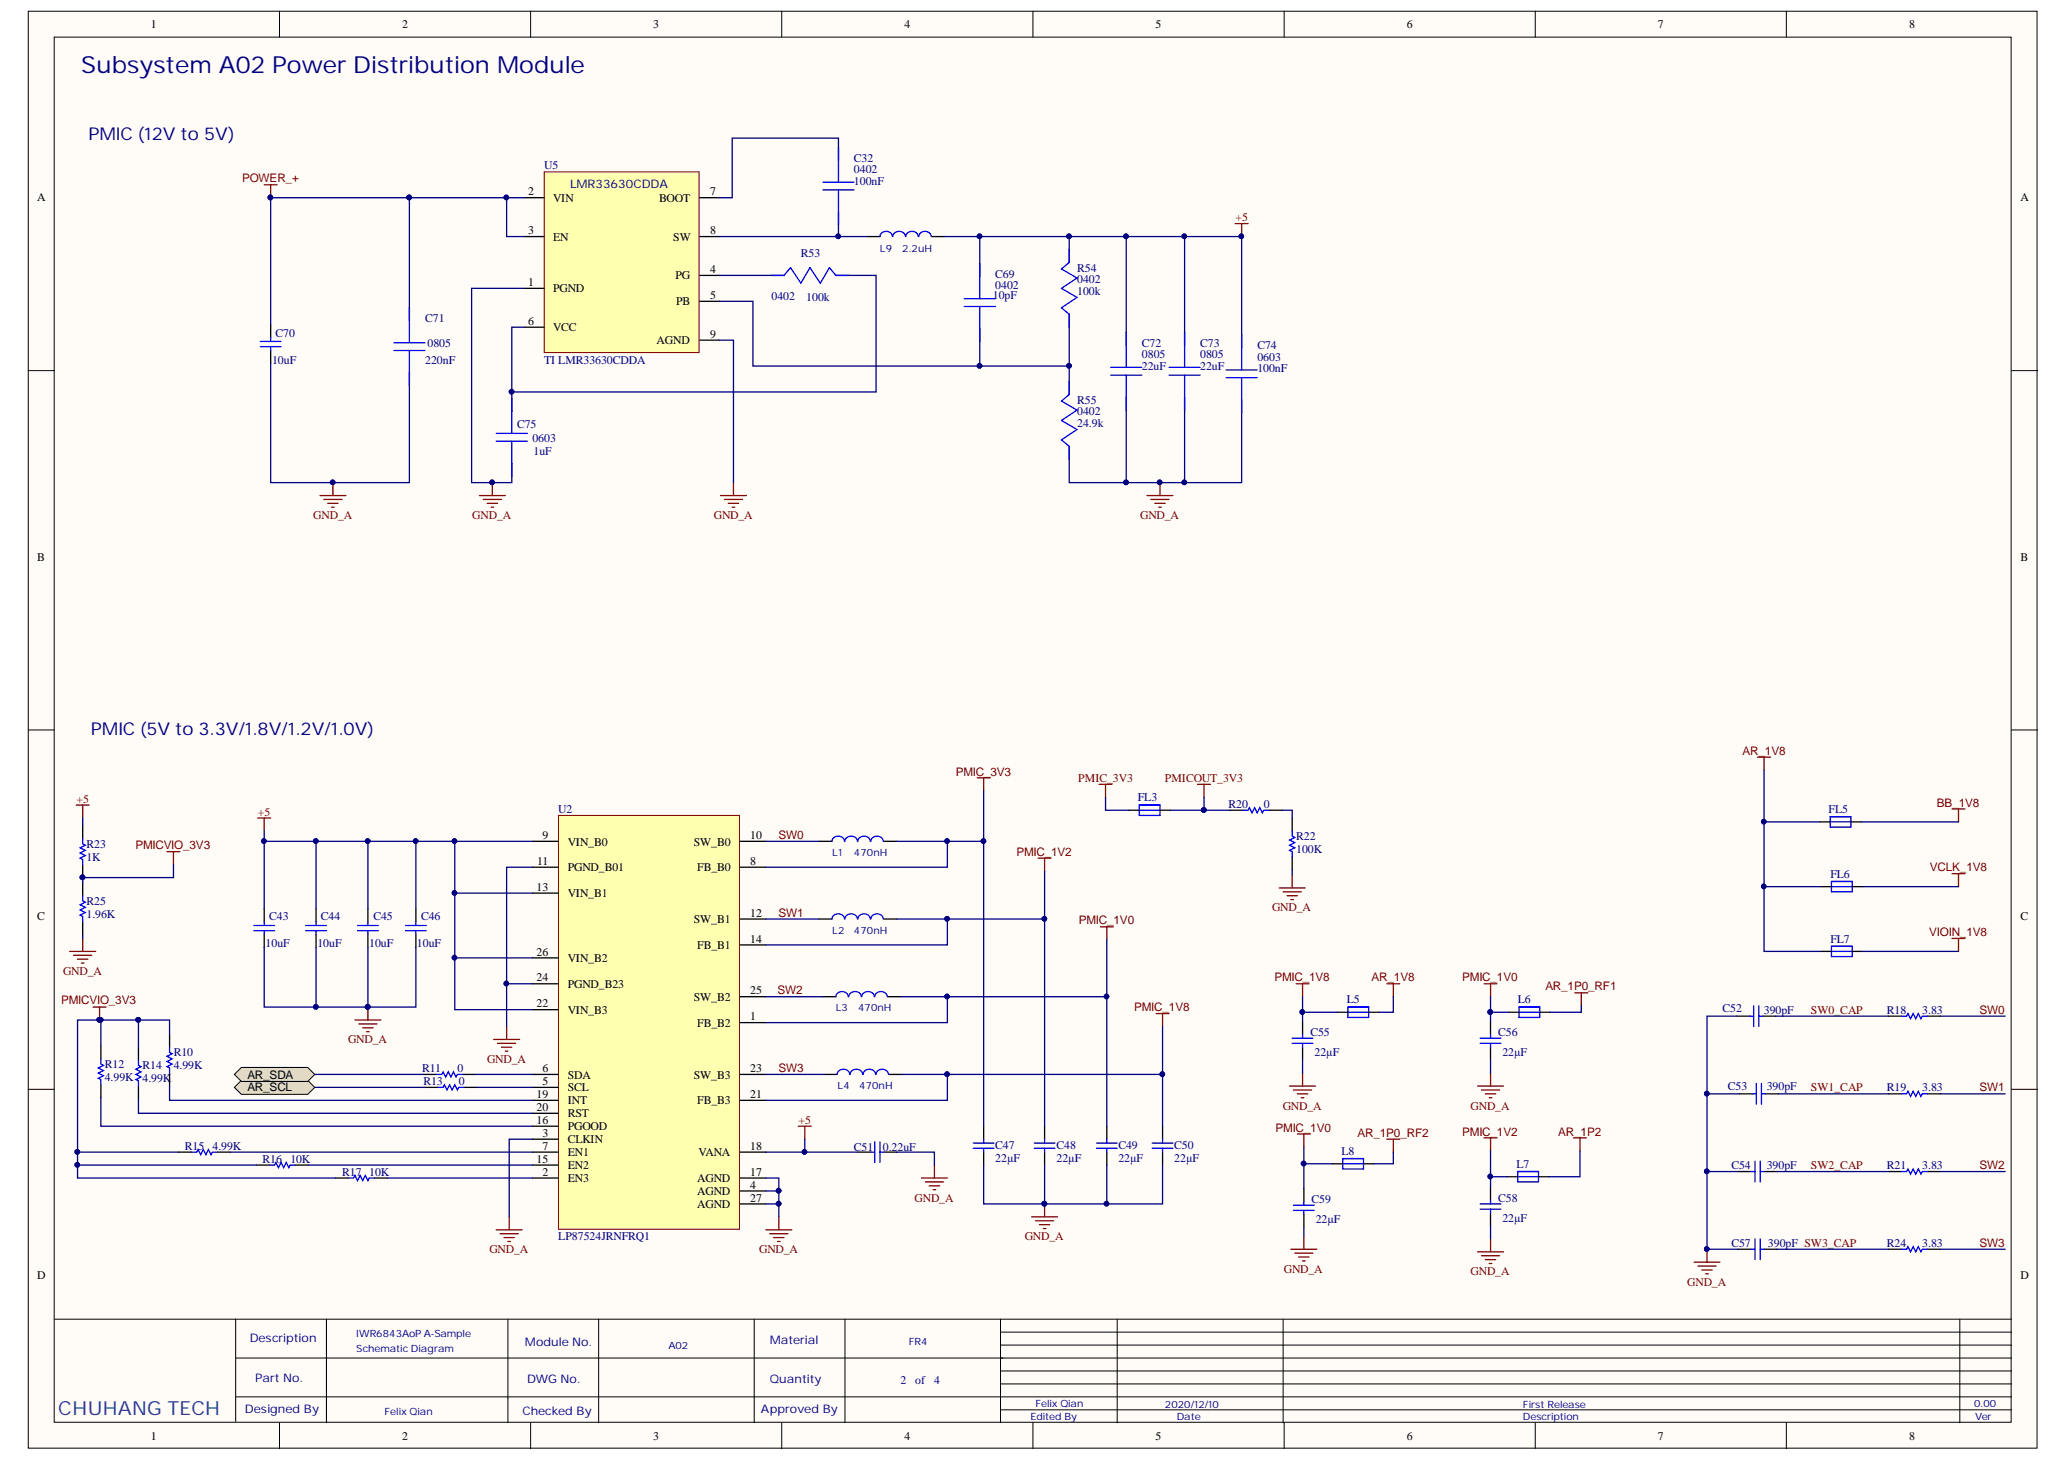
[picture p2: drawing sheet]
<svg xmlns="http://www.w3.org/2000/svg" width="297mm" height="210mm" viewBox="0 0 297 210" stroke-linecap="round" stroke-linejoin="round" font-family="sans-serif">
<g fill="#fffcf8" stroke="#000" stroke-width=".14">
<path d="M4.1 1.6h288.4v206.3h-288.4z"/>
<path d="M7.8 5.3h280.9v198.9h-280.9z"/>
</g>
<g fill="none" stroke="#000" stroke-width=".14">
<path d="M40.1 1.6v3.7M76.2 1.6v3.7M112.2 1.6v3.7M148.3 1.6v3.7M184.4 1.6v3.7M220.4 1.6v3.7M256.5 1.6v3.7M4.1 53.2h3.7M288.8 53.2h3.7M4.1 104.8h3.7M288.8 104.8h3.7M4.1 156.4h3.7"/>
<path d="M288.8 156.4h3.7M7.8 189.4h281M33.8 189.4v14.7M33.8 195h255M46.9 189.4v14.9M72.9 189.4v14.9M85.9 189.4v14.9M108.3 189.4v14.9M121.3 189.4v14.9M143.6 189.4v14.9M143.6 193.1h145.2M143.6 196.8h145.2"/>
<path d="M143.6 198.7h145.2M143.6 191.3h145.2M160.4 189.4v14.9M184.2 189.4v14.9M281.4 189.4v14.9M33.8 200.6h255M40.1 204.3v3.7M76.2 204.3v3.7M112.2 204.3v3.7M143.6 202.4h145.2M148.3 204.3v3.7M184.4 204.3v3.7"/>
<path d="M220.4 204.3v3.7M256.5 204.3v3.7"/>
</g>
<path d="M140.3 111.7h1.9M141.2 111.7v1.8M149 123.2h1.9M150 123.2v1.9M158 133.1h1.8M158.9 133.1v1.8M13.4 144.6h1.8M14.3 144.6v1.8M166 145.5h1.8M166.9 145.5v1.9" fill="none" stroke="#800000" stroke-width=".19"/>
<circle cx="14.2" cy="146.4" r=".33" fill="#000080" stroke="#000080" stroke-width=".14"/>
<g fill="#dcd9c7" stroke="#000" stroke-width=".14">
<path d="M33.6 156.1l1.1-1h9.5l1 1-1 1h-9.5z" fill-rule="evenodd"/>
<path d="M33.6 154.3l1.1-1h9.5l1 1-1 1h-9.5z" fill-rule="evenodd"/>
</g>
<g fill="none" stroke="#800000" stroke-width=".19">
<path d="M103.4 71.1h3.8M104 71.7h2.6M104.6 72.3h1.4M105.1 72.8h.4M105.3 69.3v1.8M157.8 112.6h1.8M158.7 112.6v1.9M171.9 112.6h1.9M172.9 112.6v1.9M252.3 108.7h1.9M253.3 108.7v1.9M280.2 116.1h1.9"/>
<path d="M281.2 116.1v1.9M24 122.3h1.8M24.9 122.3v1.8M280.2 125.4h1.9M280.2 134.7h1.9M281.2 125.4v1.9M281.2 134.7v1.9M186.1 141.2h1.8M187 141.2v1.9M199.1 141.2h1.9M200 141.2v1.9M213.1 141.2h1.8"/>
<path d="M214 141.2v1.9M226.1 142.5h1.8M227 142.5v1.9M186.3 162.8h1.8M187.2 162.8v1.9M199.1 163.6h1.9M200 163.6v1.8M213.1 163.4h1.8M214 163.4v1.8M225.9 163.4h1.9M226.8 163.4v1.8"/>
</g>
<g fill="none" stroke="#000" stroke-width=".19">
<path d="M110.7 39.5h1.9M120 39.5h1.9M120.4 21.1v1.9M120.4 30.4v1.9M140.7 37.9v1.8M153.5 35.8v1.9M58.8 44.2v1.8M58.8 53.5v1.8M73.5 57.2v1.9M140.7 47.2v1.8M153.5 45.1v1.9M153.5 54.8v1.8"/>
<path d="M161.7 47.7v1.9M161.7 57v1.9M178.3 48.1v1.9M178.3 57.4v1.8M73.5 66.5v1.9M153.5 64.1v1.8"/>
</g>
<g fill="none" stroke="#00f" stroke-width=".19">
<path d="M110.7 39.5h1.9l.9-1.1 1.5 2.3 1.3-2.3 1.5 2.3 1.3-2.3 .9 1.1h1.9M118.1 26.2h4.5M118.1 27.3h4.5M120.4 21.1v5.1M120.4 27.3v5M140.7 37.9v5M153.5 35.8v1.9l-1.1 .9 2.2 1.3-2.2 1.5 2.2 1.3-2.2 1.5 1.1 .9v1.9M56.5 49.2h4.5M56.5 50.3h4.5M58.8 44.2v5M58.8 50.3v5M73.5 57.2v5"/>
<path d="M138.4 42.9h4.5M138.4 44h4.5M140.7 44v5M153.5 54.8v1.8l-1.1 1 2.2 1.3-2.2 1.5 2.2 1.3-2.2 1.5 1.1 .9v1.8M159.5 52.7h4.4M159.5 53.9h4.4M161.7 47.7v5M161.7 53.9v5M176 53.1h4.5M176 54.2h4.5M178.3 48.1v5M178.3 54.2v5"/>
<path d="M71.2 62.2h4.5M71.2 63.3h4.5M73.5 63.3v5.1"/>
</g>
<path d="M78.1 24.7h22.3v25.9h-22.3z" fill="#ffffb0" stroke="#800000" stroke-width=".14"/>
<g fill="none" stroke="#000" stroke-width=".19">
<path d="M75.3 28.4h2.8M75.3 34h2.8M100.5 28.4h2.8M100.5 34h2.8M100.5 39.5h2.8M124.5 34h1.8M133.8 34h1.8M75.3 41.4h2.8M75.3 47h2.8M100.5 43.3h2.8M100.5 48.8h2.8M170.1 47.7v1.9"/>
<path d="M170.1 57v1.9M11.9 118.6v1.8M176.6 116.3h1.8M182.2 116.3h1.8M185.5 117.4v1.9M11.9 124.1v1.9M11.9 126.7v1.9M11.9 132.3v1.9M37.9 130.5v1.8M37.9 134.2v1.8M45.4 130.5v1.8M45.4 134.2v1.8"/>
<path d="M52.8 130.5v1.8M52.8 134.2v1.8M59.7 130.5v1.8M59.7 134.2v1.8M117.6 120.8h1.8M117.6 131.9h1.8M126.9 120.8h1.9M126.9 131.9h1.9M185.5 123v1.9M14.5 150.2v1.8M14.5 155.7v1.9M19.9 150.4v1.8"/>
<path d="M19.9 155.9v1.9M24.3 148.5v1.9M24.3 154.1v1.8M60.8 154.3h1.9M61 156.1h1.9M66.4 154.3h1.9M66.6 156.1h1.9M118.1 143.1h1.9M118.3 154.3h1.9M127.4 143.1h1.9M127.6 154.3h1.9M187 146.6v1.9"/>
<path d="M187 150.4v1.8M214 146.6v1.9M214 150.4v1.8M249.4 145.9h1.8M249.7 157h1.9M253.1 145.9h1.8M253.4 157h1.9M271.1 145.9h1.9M271.1 157h1.9M276.7 145.9h1.9M276.7 157h1.9M25.6 165.4h1.9"/>
<path d="M31.2 165.4h1.9M36.8 167.3h1.9M42.4 167.3h1.9M48.2 169.1h1.8M53.7 169.1h1.9M123.2 165.4h1.8M126.9 165.4h1.9M141.2 161.7v1.9M141.2 165.4v1.9M150 161.7v1.9M150 165.4v1.9M158.9 161.7v1.9"/>
<path d="M158.9 165.4v1.9M166.9 161.7v1.9M166.9 165.4v1.9M187.2 170.6v1.9M187.2 174.3v1.9M214 170.4v1.9M214 174.2v1.8M249.5 168.2h1.9M249.5 179.4h1.9M253.3 168.2h1.8M253.3 179.4h1.8M271.1 168.2h1.9"/>
<path d="M271.1 179.4h1.9M276.7 168.2h1.9M276.7 179.4h1.9"/>
</g>
<path d="M37.9 26.5h1.9M38.9 26.5v1.9" fill="none" stroke="#980000" stroke-width=".19"/>
<g fill="#000080" stroke="#000080" stroke-width=".14">
<circle cx="38.8" cy="28.3" r=".33"/>
<circle cx="166.5" cy="69.3" r=".33"/>
<circle cx="70.6" cy="69.3" r=".33"/>
<circle cx="47.8" cy="69.3" r=".33"/>
<circle cx="11.8" cy="126" r=".33"/>
</g>
<g fill="none" stroke="#800000" stroke-width=".19">
<path d="M45.9 71.1h3.8M46.5 71.7h2.6M47 72.3h1.5M47.6 72.8h.4M47.8 69.3v1.8M68.8 71.1h3.7M69.4 71.7h2.6M69.9 72.3h1.5M70.5 72.8h.4M70.7 69.3v1.8M164.7 71.1h3.7M165.2 71.7h2.6"/>
<path d="M165.8 72.3h1.5M166.3 72.8h.4M166.5 69.3v1.8"/>
</g>
<g fill="none" stroke="#00f" stroke-width=".19">
<path d="M128.1 34a.91 .91 0 0 0-.9-.8 .91 .91 0 0 0-.9 .8M130 34a.91 .91 0 0 0-.9-.8 .91 .91 0 0 0-.9 .8M131.8 34a.89 .89 0 0 0-.9-.8 .89 .89 0 0 0-.8 .8M133.7 34a.89 .89 0 0 0-.9-.8 .89 .89 0 0 0-.9 .8M167.8 52.7h4.5M167.8 53.9h4.5M170.1 47.7v5M170.1 53.9v5M178.4 116.3h.8l.2-.3 .3 .7 .4-.7 .4 .7 .4-.7 .3 .7 .2-.4h.8M185.5 119.3v.7l.4 .2-.8 .4 .8 .4-.8 .3 .8 .4-.8 .4 .4 .2v.7M11.9 120.4v.8l.3 .1-.7 .4 .7 .4-.7 .4 .7 .3-.7 .4 .4 .2v.7M11.9 128.6v.7l.3 .2-.7 .4 .7 .4-.7 .3 .7 .4-.7 .4 .4 .2v.7"/>
<path d="M36.4 132.9h3M36.4 133.6h3M37.9 132.3v.6M37.9 133.6v.6M43.9 132.9h3M43.9 133.6h3M45.4 132.3v.6M45.4 133.6v.6M51.3 132.9h3M51.3 133.6h3M52.8 132.3v.6M52.8 133.6v.6"/>
<path d="M58.2 132.9h3M58.2 133.6h3M59.7 132.3v.6M59.7 133.6v.6M121.2 120.8a.91 .91 0 0 0-.9-.8 .91 .91 0 0 0-.9 .8M121.2 131.9a.91 .91 0 0 0-.9-.7 .91 .91 0 0 0-.9 .7M123.1 120.8a.91 .91 0 0 0-.9-.8 .91 .91 0 0 0-.9 .8M123.1 131.9a.91 .91 0 0 0-.9-.7 .91 .91 0 0 0-.9 .7M124.9 120.8a.89 .89 0 0 0-.8-.8 .89 .89 0 0 0-.9 .8M124.9 131.9a.89 .89 0 0 0-.8-.7 .89 .89 0 0 0-.9 .7M126.8 120.8a.89 .89 0 0 0-.9-.8 .89 .89 0 0 0-.9 .8M126.8 131.9a.89 .89 0 0 0-.9-.7 .89 .89 0 0 0-.9 .7"/>
<path d="M14.5 152v.8l.4 .2-.8 .3 .8 .4-.8 .4 .8 .3-.8 .4 .4 .2v.7M19.9 152.2v.8l.3 .1-.7 .4 .7 .4-.7 .4 .7 .3-.7 .4 .4 .2v.7M24.3 150.4v.7l.4 .2-.7 .4 .7 .3-.7 .4 .7 .4-.7 .3 .3 .2v.8M62.7 154.3h.7l.2-.4 .4 .7 .4-.7 .3 .7 .4-.7 .4 .7 .2-.3h.7M62.9 156.1h.7l.2-.4 .4 .8 .3-.8 .4 .8 .4-.8 .4 .8 .1-.4h.8M121.8 143.1a.89 .89 0 0 0-.9-.8 .89 .89 0 0 0-.9 .8M122 154.3a.91 .91 0 0 0-.9-.8 .91 .91 0 0 0-.9 .8M123.7 143.1a.91 .91 0 0 0-.9-.8 .91 .91 0 0 0-.9 .8M123.8 154.3a.9 .9 0 0 0-.9-.8 .9 .9 0 0 0-.8 .8M125.5 143.1a.91 .91 0 0 0-.9-.8 .91 .91 0 0 0-.9 .8M125.7 154.3a.91 .91 0 0 0-.9-.8 .91 .91 0 0 0-.9 .8M127.4 143.1a.91 .91 0 0 0-.9-.8 .91 .91 0 0 0-.9 .8"/>
<path d="M127.5 154.3a.89 .89 0 0 0-.8-.8 .89 .89 0 0 0-.9 .8M185.5 149.8h3M185.5 149.1h3M187 148.5v.6M187 149.8v.6M212.5 149.8h3M212.5 149.1h3M214 148.5v.6M214 149.8v.6M251.2 145.9h.6M251.6 157h.5M251.8 144.4v3"/>
<path d="M252.1 155.6v2.9M252.5 144.4v3M252.5 145.9h.6M252.9 155.6v2.9M252.9 157h.5M273 145.9h.7l.2-.4 .4 .8 .4-.8 .3 .8 .4-.8 .4 .8 .2-.4h.7M273 157h.7l.2-.3 .4 .7 .4-.7 .3 .7 .4-.7 .4 .7 .2-.4h.7M27.5 165.4h.8l.1-.4 .4 .8 .4-.8 .4 .8 .3-.8 .4 .8 .2-.4h.7M38.7 167.3h.7l.2-.4 .4 .7 .3-.7 .4 .7 .4-.7 .4 .7 .2-.3h.7M50 169.1h.8l.2-.3 .3 .7 .4-.7 .4 .7 .3-.7 .4 .7 .2-.4h.7M125 165.4h.6M125.6 163.9v3"/>
<path d="M126.3 163.9v3M126.3 165.4h.6M139.7 164.9h3M139.7 164.1h3M141.2 163.6v.5M141.2 164.9v.5M148.5 164.9h3M148.5 164.1h3M150 163.6v.5M150 164.9v.5M157.4 164.9h3M157.4 164.1h3"/>
<path d="M158.9 163.6v.5M158.9 164.9v.5M165.4 164.9h3M165.4 164.1h3M166.9 163.6v.5M166.9 164.9v.5M185.7 173.8h3M185.7 173h3M187.2 172.5v.5M187.2 173.8v.5M212.5 173.6h3M212.5 172.9h3"/>
<path d="M214 172.3v.6M214 173.6v.6M251.4 168.2h.6M251.4 179.4h.6M252 166.7v3M252 177.9v2.9M252.7 166.7v3M252.7 177.9v2.9M252.7 168.2h.6M252.7 179.4h.6M273 168.2h.7l.2-.4 .4 .8 .4-.8 .3 .8 .4-.8 .4 .8 .2-.4h.7M273 179.4h.7l.2-.4 .4 .7 .4-.7 .3 .7 .4-.7 .4 .7 .2-.3h.7"/>
</g>
<path d="M80.2 117.1h26v59.4h-26z" fill="#ffffb0" stroke="#800000" stroke-width=".14"/>
<g fill="none" stroke="#000" stroke-width=".19">
<path d="M38.9 46.6v1.9M38.9 50.3v1.9M162.1 116.3h1.5M166.5 116.3h1.5M261.3 118h1.5M265.7 118h1.5M76.5 120.8h3.7M76.5 124.5h3.7M76.5 128.2h3.7M76.5 137.5h3.7M106.2 120.8h3.8M106.2 124.5h3.8"/>
<path d="M106.2 131.9h3.8M106.2 135.7h3.8M261.4 127.3h1.5M261.4 136.6h1.5M265.9 127.3h1.5M265.9 136.6h1.5M76.5 141.2h3.7M76.5 145h3.7M76.5 159.8h3.7M76.5 158h3.7M76.5 156.1h3.7M76.5 154.3h3.7"/>
<path d="M106.2 158h3.8M106.2 154.3h3.8M106.2 143.1h3.8M106.2 146.8h3.8M192 145.3h1.5M196.5 145.3h1.5M216.6 145.3h1.5M221.1 145.3h1.5M76.5 169.1h3.7M76.5 167.3h3.7M76.5 165.4h3.7M76.5 163.6h3.7"/>
<path d="M76.5 161.7h3.7M106.2 169.1h3.8M106.2 165.4h3.8M106.2 172.9h3.8M106.2 171h3.8M191.3 167.1h1.5M195.8 167.1h1.4M216.4 168.9h1.5M220.9 168.9h1.5"/>
</g>
<g fill="none" stroke="#00f" stroke-width=".19">
<path d="M37.4 49h2.9M37.4 49.8h2.9M38.9 48.5v.5M38.9 49.8v.5M163.6 115.6h2.9v1.5h-2.9zM163.6 115.6h2.9M163.6 116.3h2.9M262.8 117.3h2.9v1.4h-2.9zM262.8 117.3h2.9M262.8 118h2.9M262.9 126.6h3v1.4h-3zM262.9 135.9h3v1.4h-3z"/>
<path d="M262.9 126.6h3M262.9 127.3h3M262.9 135.9h3M262.9 136.6h3M193.5 144.6h3v1.5h-3zM193.5 144.6h3M193.5 145.3h3M218.1 144.6h3v1.5h-3zM218.1 144.6h3M218.1 145.3h3M192.8 166.3h3v1.5h-3zM192.8 166.3h3"/>
<path d="M192.8 167.1h3M217.9 168.2h3v1.5h-3zM217.9 168.2h3M217.9 168.9h3"/>
</g>
<g fill="none" stroke="#800000" stroke-width=".19">
<path d="M177.3 32.1h1.9M178.3 32.1v1.9M10.9 115.6h1.9M11.9 115.6v1.8M37 117.4h1.9M37.9 117.4v1.9M10 136.6h3.7M10.6 137.2h2.6M11.1 137.7h1.5M11.7 138.3h.4M11.9 134.7v1.9M183.7 127.5h3.7"/>
<path d="M184.2 128h2.6M184.8 128.6h1.5M185.3 129.2h.4M185.5 125.6v1.9M51 146.4h3.7M51.5 147h2.6M52.1 147.6h1.5M52.6 148.1h.4M52.8 144.6v1.8M70.9 149.2h3.7M71.4 149.8h2.6M72 150.4h1.5"/>
<path d="M72.5 150.9h.4M72.7 147.4v1.8M185.1 155.9h3.8M185.7 156.5h2.6M186.3 157h1.4M186.8 157.6h.4M187 154.1v1.8M212.1 155.9h3.8M212.7 156.5h2.6M213.2 157h1.5M213.8 157.6h.4M214 154.1v1.8"/>
<path d="M71.2 176.6h3.8M71.8 177.1h2.6M72.4 177.7h1.4M72.9 178.2h.4M73.1 174.7v1.9M110 176.6h3.7M110.5 177.1h2.6M111.1 177.7h1.5M111.6 178.2h.4M111.8 174.7v1.9M114.6 161.7h1.9M115.5 161.7v1.9"/>
<path d="M132.3 169.1h3.7M132.8 169.7h2.7M133.4 170.2h1.5M134 170.8h.3M134.1 167.3v1.8M148.1 174.7h3.7M148.7 175.3h2.6M149.2 175.8h1.5M149.8 176.4h.4M150 172.9v1.8M185.3 179.4h3.8M185.9 179.9h2.6"/>
<path d="M187.2 177.5v1.9M212.1 179.7h3.8M214 177.9v1.8M245.1 179.4v1.8M186.4 180.5h1.5M187 181h.4M212.7 180.3h2.6M213.2 180.8h1.5M213.8 181.4h.4M243.2 181.2h3.7M243.8 181.8h2.6M244.3 182.3h1.5"/>
<path d="M244.9 182.9h.4"/>
</g>
<g fill="#000080" stroke="#000080" stroke-width=".14">
<circle cx="52.8" cy="144.6" r=".33"/>
<circle cx="149.9" cy="172.8" r=".33"/>
<circle cx="245" cy="179.3" r=".33"/>
<circle cx="178.2" cy="33.9" r=".33"/>
<circle cx="111.8" cy="171" r=".33"/>
<circle cx="111.8" cy="172.8" r=".33"/>
<circle cx="136" cy="131.9" r=".33"/>
<circle cx="136" cy="143.1" r=".33"/>
<circle cx="136" cy="154.2" r=".33"/>
<circle cx="136" cy="120.8" r=".33"/>
<circle cx="37.9" cy="120.8" r=".33"/>
<circle cx="245" cy="157" r=".33"/>
<circle cx="245" cy="168.2" r=".33"/>
<circle cx="172.8" cy="116.3" r=".33"/>
<circle cx="253.2" cy="127.3" r=".33"/>
<circle cx="253.2" cy="118" r=".33"/>
<circle cx="65.2" cy="137.5" r=".33"/>
<circle cx="65.2" cy="128.2" r=".33"/>
<circle cx="45.3" cy="144.6" r=".33"/>
<circle cx="45.3" cy="120.8" r=".33"/>
<circle cx="52.8" cy="120.8" r=".33"/>
<circle cx="59.7" cy="120.8" r=".33"/>
<circle cx="149.9" cy="131.9" r=".33"/>
<circle cx="158.9" cy="172.8" r=".33"/>
<circle cx="158.9" cy="143.1" r=".33"/>
<circle cx="166.9" cy="154.2" r=".33"/>
<circle cx="19.8" cy="146.4" r=".33"/>
<circle cx="14.2" cy="146.4" r=".33"/>
<circle cx="11.1" cy="165.4" r=".33"/>
<circle cx="11.1" cy="167.2" r=".33"/>
<circle cx="187" cy="145.3" r=".33"/>
<circle cx="187.2" cy="167" r=".33"/>
<circle cx="213.9" cy="145.3" r=".33"/>
<circle cx="58.7" cy="28.3" r=".33"/>
<circle cx="38.8" cy="28.3" r=".33"/>
<circle cx="120.3" cy="33.9" r=".33"/>
<circle cx="140.6" cy="52.5" r=".33"/>
<circle cx="140.6" cy="33.9" r=".33"/>
<circle cx="153.5" cy="33.9" r=".33"/>
<circle cx="72.7" cy="28.3" r=".33"/>
<circle cx="73.4" cy="56.2" r=".33"/>
<circle cx="70.6" cy="69.3" r=".33"/>
<circle cx="161.7" cy="69.3" r=".33"/>
<circle cx="166.5" cy="69.3" r=".33"/>
<circle cx="170" cy="69.3" r=".33"/>
<circle cx="47.8" cy="69.3" r=".33"/>
<circle cx="161.7" cy="33.9" r=".33"/>
<circle cx="170" cy="33.9" r=".33"/>
<circle cx="153.5" cy="52.5" r=".33"/>
<circle cx="11.8" cy="126" r=".33"/>
<circle cx="14.4" cy="146.4" r=".33"/>
<circle cx="141.2" cy="120.8" r=".33"/>
<circle cx="115.5" cy="165.4" r=".33"/>
<circle cx="72.7" cy="141.2" r=".33"/>
<circle cx="213.9" cy="168.9" r=".33"/>
<circle cx="65.2" cy="120.8" r=".33"/>
</g>
<g fill="none" stroke="#000080" stroke-width=".19">
<path d="M58.8 28.4h13.9v5.6h2.6M58.8 28.4v15.8M58.8 28.4h-19.9v18.2M72.7 28.4h2.6M103.3 39.5h7.4M103.3 34h17.1M120.4 21.1v-1.3h-15.3v8.6h-1.8M120.4 32.3v1.7h4.1M121.9 39.5h3.9v16.8h-52.3v.9M135.6 34h42.7v14.1M140.7 34v3.9M153.5 34v1.8"/>
<path d="M161.7 34v13.7M170.1 34v13.7M38.9 52.2v17.1h19.9v-14M75.3 47h-1.8v9.3M75.3 41.4h-7.6v27.9h5.8v-.9M103.3 48.8h2v20.5M103.3 43.3h4.8v9.3h45.4M140.7 49v3.6M153.5 47v7.8M161.7 58.9v10.4M170.1 58.9v10.4M178.3 59.2v10.1h-24.8v-3.4"/>
<path d="M11.9 117.4v1.2M37.9 119.3v1.5M141.2 113.5v48.2M158.7 114.5v1.8h3.4M168 116.3h8.6M172.9 114.5v1.8M184 116.3h1.5v1.1M253.3 110.6v26h8.1M253.3 118h8M267.2 118h14M11.9 134.2v.5M24.9 124.1v1.9h-13v.7"/>
<path d="M37.9 136v8.6h14.9M45.4 120.8v9.7M45.4 136v8.6M52.8 120.8v9.7M52.8 136v8.6M59.7 136v8.6h-6.9M59.7 120.8v9.7M65.3 120.8v16.7M65.3 128.2h11.2M76.5 137.5h-11.2v7.5h11.2M76.5 124.5h-3.8v16.7h3.8M76.5 120.8h-38.6v9.7"/>
<path d="M110 131.9h7.6M110 120.8h7.6M128.8 120.8h12.4M136 131.9v3.8h-26M136 120.8v3.7h-26M150 125.1v6.8h-21.2M150 131.9v29.8M158.9 134.9v8.2h-29.6M185.5 124.9v.7M253.3 127.3h8.1M267.4 127.3h13.8M267.4 136.6h13.8"/>
<path d="M14.5 157.6v4.1h62M14.5 146.4v3.8M19.9 146.4h4.4v2.1M19.9 157.8v2h56.6M19.9 146.4h-8.8v19h14.5M19.9 146.4v4M24.3 155.9v2.1h52.2M45.2 154.3h15.6M45.2 156.1h15.8M68.3 154.3h8.2M68.5 156.1h8M72.7 141.2v6.2"/>
<path d="M110 154.3h8.3M110 143.1h8.1M136 143.1v3.7h-26M136 154.3v3.7h-26M158.9 143.1v18.6M166.9 147.4v6.9h-37.4M166.9 154.3v7.4M187 143.1v2.2M187 152.2v1.9M192 145.3h-5v1.3M200 143.1v2.2h-2M214 145.3h2.6"/>
<path d="M214 143.1v3.5M214 152.2v1.9M227 144.4v.9h-4.4M245.1 157h4.6M249.4 145.9h-4.3v33.5h4.4M254.9 145.9h16.2M255.3 157h15.8M278.6 157h9.3M278.6 145.9h9.3M11.1 165.4v3.7h37.1M11.1 167.3h25.7M33.1 165.4h43.4"/>
<path d="M44.3 167.3h32.2M55.6 169.1h20.9M76.5 163.6h-3.4v11.1M110 169.1h1.8v5.6M110 171h1.8M110 172.9h1.8M115.5 163.6v1.8h-5.5M115.5 165.4h7.7M128.8 165.4h5.3v1.9M141.2 167.3v5.6h25.7v-5.6M150 167.3v5.6M158.9 167.3v5.6"/>
<path d="M187.2 164.7v5.9M187.2 176.2v1.3M187.2 167.1h4.1M200 165.4v1.7h-2.8M214 165.2v5.2M214 176v1.9M214 168.9h2.4M226.8 165.2v3.7h-4.4M245.1 168.2h4.4M255.1 168.2h16M255.1 179.4h16M278.6 168.2h9.3"/>
<path d="M278.6 179.4h9.3"/>
</g>
<text font-size="3.4" fill="#000080" x="11.7" y="10.6">Subsystem A02 Power Distribution Module</text>
<text font-size="2.8" fill="#0b5394" x="8.4" y="203.2">CHUHANG TECH</text>
<g font-size="2.5" fill="#000080">
<text x="12.7" y="20.1">PMIC (12V to 5V)</text>
<text x="13" y="105.5">PMIC (5V to 3.3V/1.8V/1.2V/1.0V)</text>
</g>
<g font-size="1.7">
<text x="21.6" y="4">1</text>
<text x="57.7" y="4">2</text>
<text x="93.8" y="4">3</text>
<text x="129.9" y="4">4</text>
<text x="165.9" y="4">5</text>
<text x="202" y="4">6</text>
<text x="238" y="4">7</text>
<text x="274.1" y="4">8</text>
<text x="5.3" y="28.9">A</text>
<text x="75.8" y="28">2</text>
<text x="79.4" y="29">VIN</text>
<text x="94.6" y="29">BOOT</text>
<text x="102" y="28">7</text>
<text x="290.1" y="28.9">A</text>
<text x="75.8" y="33.6">3</text>
<text x="79.4" y="34.5">EN</text>
<text x="96.6" y="34.5">SW</text>
<text x="102" y="33.6">8</text>
<text x="75.8" y="41.1">1</text>
<text x="79.4" y="42">PGND</text>
<text x="97" y="40.1">PG</text>
<text x="102" y="39.2">4</text>
<text x="75.8" y="46.6">6</text>
<text x="79.4" y="47.6">VCC</text>
<text x="97.1" y="43.8">PB</text>
<text x="102" y="42.9">5</text>
<text x="94.3" y="49.4">AGND</text>
<text x="102" y="48.5">9</text>
<text x="5.3" y="80.5">B</text>
<text x="290.1" y="80.5">B</text>
<text x="77.1" y="124.2">11</text>
<text x="77.9" y="120.5">9</text>
<text x="81.5" y="121.4">VIN_B0</text>
<text x="81.5" y="125.1">PGND_B01</text>
<text x="99.6" y="121.4">SW_B0</text>
<text x="100.1" y="125.1">FB_B0</text>
<text x="107.7" y="120.5">10</text>
<text x="107.7" y="124.2">8</text>
<text x="77" y="127.9">13</text>
<text x="81.5" y="128.8">VIN_B1</text>
<text x="107.7" y="131.6">12</text>
<text x="5.3" y="132.1">C</text>
<text x="77" y="137.2">26</text>
<text x="99.6" y="132.5">SW_B1</text>
<text x="100.1" y="136.3">FB_B1</text>
<text x="107.7" y="135.3">14</text>
<text x="290.1" y="132.1">C</text>
<text x="77" y="140.9">24</text>
<text x="81.5" y="138.1">VIN_B2</text>
<text x="81.5" y="141.8">PGND_B23</text>
<text x="99.6" y="143.7">SW_B2</text>
<text x="107.7" y="142.8">25</text>
<text x="77" y="144.6">22</text>
<text x="81.5" y="145.6">VIN_B3</text>
<text x="100.1" y="147.4">FB_B2</text>
<text x="107.7" y="146.5">1</text>
<text x="35.5" y="154.9">AR_SDA</text>
<text x="77.9" y="155.8">5</text>
<text x="77.9" y="153.9">6</text>
<text x="81.5" y="154.9">SDA</text>
<text x="99.6" y="154.9">SW_B3</text>
<text x="107.7" y="153.9">23</text>
<text x="35.5" y="156.7">AR_SCL</text>
<text x="77" y="161.4">16</text>
<text x="77" y="159.5">20</text>
<text x="77" y="157.6">19</text>
<text x="81.5" y="160.4">RST</text>
<text x="81.5" y="158.6">INT</text>
<text x="81.5" y="156.7">SCL</text>
<text x="100.1" y="158.6">FB_B3</text>
<text x="107.7" y="157.6">21</text>
<text x="77" y="166.9">15</text>
<text x="77.9" y="165.1">7</text>
<text x="77.9" y="163.2">3</text>
<text x="81.5" y="167.9">EN2</text>
<text x="81.5" y="166">EN1</text>
<text x="81.5" y="164.1">CLKIN</text>
<text x="81.5" y="162.3">PGOOD</text>
<text x="100.3" y="166">VANA</text>
<text x="107.7" y="165.1">18</text>
<text x="77.9" y="168.8">2</text>
<text x="81.5" y="169.7">EN3</text>
<text x="100.1" y="173.4">AGND</text>
<text x="100.1" y="171.6">AGND</text>
<text x="100.1" y="169.7">AGND</text>
<text x="107.7" y="172.5">27</text>
<text x="107.7" y="170.6">4</text>
<text x="107.7" y="168.8">17</text>
<text x="5.3" y="183.7">D</text>
<text x="290.1" y="183.7">D</text>
<text x="21.6" y="206.7">1</text>
<text x="57.7" y="206.7">2</text>
<text x="93.8" y="206.7">3</text>
<text x="129.9" y="206.7">4</text>
<text x="165.9" y="206.7">5</text>
<text x="202" y="206.7">6</text>
<text x="238" y="206.7">7</text>
<text x="274.1" y="206.7">8</text>
</g>
<g font-size="1.7" fill="#000080">
<text x="122.6" y="23.2">C32</text>
<text x="78.1" y="24.3">U5</text>
<text x="81.8" y="26.9">LMR33630CDDA</text>
<text x="122.6" y="24.8">0402</text>
<text x="122.6" y="26.5">100nF</text>
<text x="115" y="36.9">R53</text>
<text x="142.9" y="41.6">0402</text>
<text x="142.9" y="40">C69</text>
<text x="154.6" y="40.6">0402</text>
<text x="154.6" y="39">R54</text>
<text x="61" y="46.2">C71</text>
<text x="110.8" y="43.1">0402</text>
<text x="115.7" y="43.2">100k</text>
<text x="142.6" y="42.9">10pF</text>
<text x="154.6" y="42.3">100k</text>
<text x="39.1" y="52.2">10uF</text>
<text x="39.6" y="48.3">C70</text>
<text x="61" y="52.2">220nF</text>
<text x="61.4" y="49.8">0805</text>
<text x="78.1" y="52.2">TI LMR33630CDDA</text>
<text x="163.9" y="51.4">0805</text>
<text x="163.9" y="53.1">22uF</text>
<text x="163.9" y="49.8">C72</text>
<text x="172.3" y="51.4">0805</text>
<text x="172.3" y="53.1">22uF</text>
<text x="172.3" y="49.8">C73</text>
<text x="180.5" y="51.8">0603</text>
<text x="180.5" y="53.5">100nF</text>
<text x="180.5" y="50.2">C74</text>
<text x="154.6" y="59.6">0402</text>
<text x="154.6" y="57.9">R55</text>
<text x="74.2" y="61.5">C75</text>
<text x="76.4" y="63.5">0603</text>
<text x="76.6" y="65.4">1uF</text>
<text x="154.6" y="61.3">24.9k</text>
<text x="80.2" y="116.7">U2</text>
<text x="163.4" y="115.1">FL3</text>
<text x="176.4" y="116">R20</text>
<text x="181.4" y="116">0</text>
<text x="262.5" y="116.7">FL5</text>
<text x="12.4" y="123.6">1K</text>
<text x="12.4" y="121.7">R23</text>
<text x="186.1" y="122.5">100K</text>
<text x="186.1" y="120.6">R22</text>
<text x="12.4" y="131.8">1.96K</text>
<text x="12.4" y="129.9">R25</text>
<text x="262.8" y="126">FL6</text>
<text x="38.1" y="136">10uF</text>
<text x="38.6" y="132.1">C43</text>
<text x="45.6" y="136">10uF</text>
<text x="46.1" y="132.1">C44</text>
<text x="53" y="136">10uF</text>
<text x="53.6" y="132.1">C45</text>
<text x="59.9" y="136">10uF</text>
<text x="60.5" y="132.1">C46</text>
<text x="262.8" y="135.3">FL7</text>
<text x="188.1" y="148.7">C55</text>
<text x="193.4" y="144">L5</text>
<text x="215.1" y="148.7">C56</text>
<text x="217.9" y="144">L6</text>
<text x="247.3" y="145.3">C52</text>
<text x="253.2" y="145.6">390pF</text>
<text x="270.9" y="145.6">R18</text>
<text x="276" y="145.6">3.83</text>
<text x="15" y="155.2">4.99K</text>
<text x="15" y="153.3">R12</text>
<text x="20.5" y="155.4">4.99K</text>
<text x="20.5" y="153.5">R14</text>
<text x="24.9" y="153.5">4.99K</text>
<text x="24.9" y="151.6">R10</text>
<text x="60.6" y="153.9">R11</text>
<text x="60.8" y="155.8">R13</text>
<text x="65.7" y="153.9">0</text>
<text x="65.9" y="155.8">0</text>
<text x="188.7" y="151.6">22µF</text>
<text x="215.7" y="151.6">22µF</text>
<text x="248.1" y="156.5">C53</text>
<text x="253.7" y="156.5">390pF</text>
<text x="270.9" y="156.7">R19</text>
<text x="276" y="156.7">3.83</text>
<text x="26.5" y="165.1">R15</text>
<text x="30.5" y="165.1">4.99K</text>
<text x="37.7" y="166.9">R16</text>
<text x="41.7" y="166.9">10K</text>
<text x="122.6" y="165.2">C51</text>
<text x="126.7" y="165.2">0.22uF</text>
<text x="142.9" y="166.8">22µF</text>
<text x="142.9" y="164.9">C47</text>
<text x="151.7" y="166.8">22µF</text>
<text x="151.7" y="164.9">C48</text>
<text x="160.6" y="166.8">22µF</text>
<text x="160.6" y="164.9">C49</text>
<text x="168.6" y="166.8">22µF</text>
<text x="168.6" y="164.9">C50</text>
<text x="192.6" y="165.8">L8</text>
<text x="217.7" y="167.7">L7</text>
<text x="248.6" y="167.9">C54</text>
<text x="253.7" y="167.9">390pF</text>
<text x="270.9" y="167.9">R21</text>
<text x="276" y="167.9">3.83</text>
<text x="49.1" y="168.8">R17</text>
<text x="53" y="168.8">10K</text>
<text x="188.3" y="172.7">C59</text>
<text x="215.1" y="172.5">C58</text>
<text x="80.2" y="178.1">LP87524JRNFRQ1</text>
<text x="188.9" y="175.6">22µF</text>
<text x="215.7" y="175.5">22µF</text>
<text x="248.6" y="179">C57</text>
<text x="253.8" y="179">390pF SW3_CAP</text>
<text x="270.9" y="179">R24</text>
<text x="276" y="179">3.83</text>
<text x="35.8" y="192.6">Description</text>
<text x="75.3" y="193.3">Module No.</text>
<text x="110.5" y="193">Material</text>
<text x="35.2" y="202.8">Designed By</text>
<text x="36.6" y="198.4">Part No.</text>
<text x="75" y="203.2">Checked By</text>
<text x="75.7" y="198.5">DWG No.</text>
<text x="109.2" y="202.8">Approved By</text>
<text x="110.5" y="198.5">Quantity</text>
<text x="129.3" y="198.7">2</text>
<text x="131.4" y="198.7">of</text>
<text x="134.1" y="198.7">4</text>
</g>
<text font-size="1.7" fill="#980000" x="34.8" y="26.2">POWER_+</text>
<g font-size="1.7" fill="#800000">
<text x="177.4" y="31.8">+5</text>
<text x="45" y="74.5">GND_A</text>
<text x="67.8" y="74.5">GND_A</text>
<text x="102.5" y="74.5">GND_A</text>
<text x="163.7" y="74.5">GND_A</text>
<text x="137.2" y="111.3">PMIC_3V3</text>
<text x="154.8" y="112.3">PMIC_3V3</text>
<text x="167.2" y="112.3">PMICOUT_3V3</text>
<text x="250.2" y="108.4">AR_1V8</text>
<text x="11" y="115.2">+5</text>
<text x="37" y="117.1">+5</text>
<text x="278.1" y="115.8">BB_1V8</text>
<text x="19.4" y="121.9">PMICVIO_3V3</text>
<text x="111.8" y="120.5">SW0</text>
<text x="145.9" y="122.8">PMIC_1V2</text>
<text x="277.1" y="125.1">VCLK_1V8</text>
<text x="111.8" y="131.6">SW1</text>
<text x="182.6" y="130.9">GND_A</text>
<text x="154.9" y="132.7">PMIC_1V0</text>
<text x="277" y="134.4">VIOIN_1V8</text>
<text x="9" y="140">GND_A</text>
<text x="111.6" y="142.8">SW2</text>
<text x="183" y="140.9">PMIC_1V8</text>
<text x="196.9" y="140.9">AR_1V8</text>
<text x="209.9" y="140.9">PMIC_1V0</text>
<text x="221.9" y="142.2">AR_1P0_RF1</text>
<text x="8.8" y="144.2">PMICVIO_3V3</text>
<text x="50" y="149.8">GND_A</text>
<text x="162.8" y="145.1">PMIC_1V8</text>
<text x="260" y="145.6">SW0_CAP</text>
<text x="284.2" y="145.6">SW0</text>
<text x="69.9" y="152.6">GND_A</text>
<text x="111.8" y="153.9">SW3</text>
<text x="114.7" y="161.4">+5</text>
<text x="184.2" y="159.3">GND_A</text>
<text x="211.1" y="159.3">GND_A</text>
<text x="260" y="156.7">SW1_CAP</text>
<text x="284.2" y="156.7">SW1</text>
<text x="183.1" y="162.5">PMIC_1V0</text>
<text x="194.9" y="163.2">AR_1P0_RF2</text>
<text x="209.9" y="163">PMIC_1V2</text>
<text x="223.7" y="163">AR_1P2</text>
<text x="260" y="167.9">SW2_CAP</text>
<text x="284.2" y="167.9">SW2</text>
<text x="131.3" y="172.5">GND_A</text>
<text x="70.3" y="179.9">GND_A</text>
<text x="109" y="179.9">GND_A</text>
<text x="147.1" y="178.1">GND_A</text>
<text x="284.2" y="179">SW3</text>
<text x="184.3" y="182.7">GND_A</text>
<text x="211.1" y="183.1">GND_A</text>
<text x="242.2" y="184.6">GND_A</text>
</g>
<g font-size="1.4" fill="#000080">
<text x="126.3" y="36.2">L9</text>
<text x="129.5" y="36.2">2.2uH</text>
<text x="119.5" y="122.9">L1</text>
<text x="122.6" y="122.9">470nH</text>
<text x="119.5" y="134.1">L2</text>
<text x="122.6" y="134.1">470nH</text>
<text x="120" y="145.2">L3</text>
<text x="123.2" y="145.2">470nH</text>
<text x="120.2" y="156.4">L4</text>
<text x="123.4" y="156.4">470nH</text>
<text x="51.2" y="191.9">IWR6843AoP A-Sample</text>
<text x="51.2" y="194.1">Schematic Diagram</text>
<text x="96" y="193.6">A02</text>
<text x="130.5" y="193">FR4</text>
<text x="55.2" y="203.1">Felix Qian</text>
<text x="148" y="203.9">Edited By</text>
<text x="148.6" y="202">Felix Qian</text>
<text x="167.2" y="202.2">2020/12/10</text>
<text x="168.9" y="203.9">Date</text>
<text x="218.6" y="203.9">Description</text>
<text x="218.6" y="202.2">First Release</text>
<text x="283.4" y="202">0.00</text>
<text x="283.6" y="203.9">Ver</text>
</g>
</svg>
